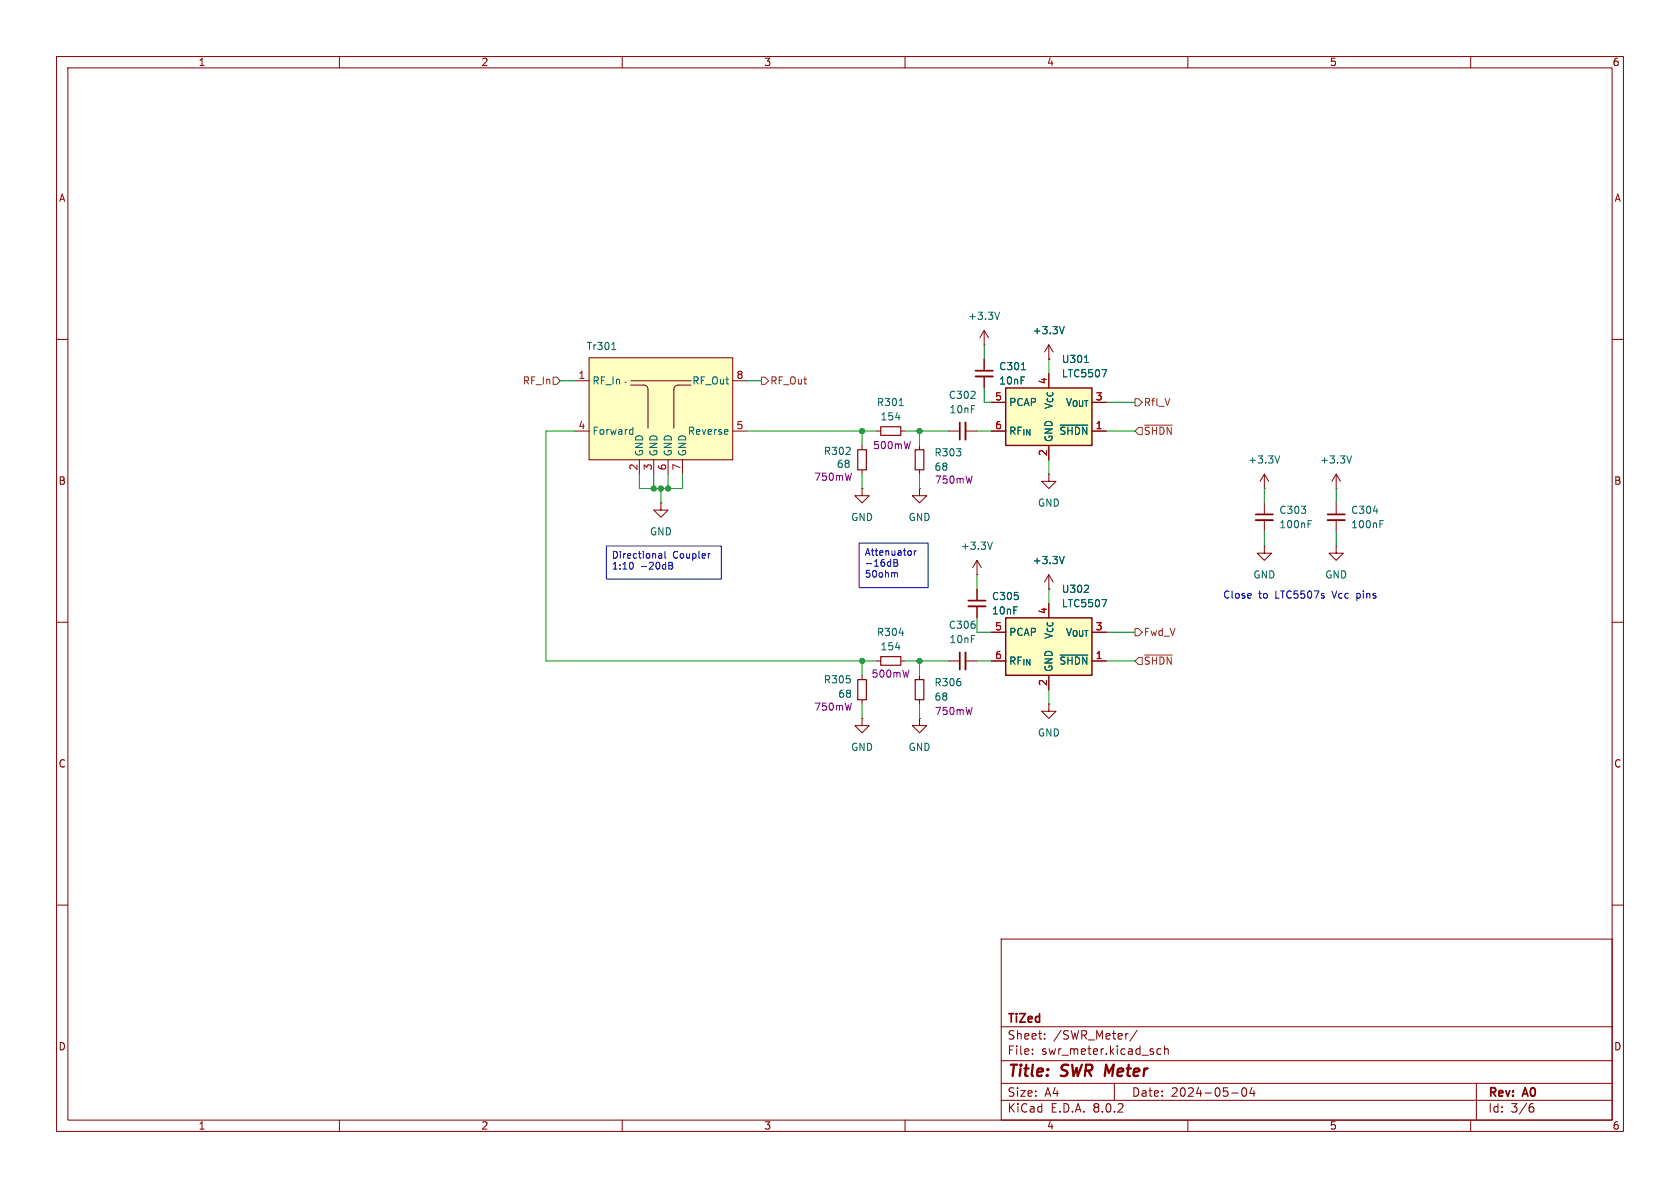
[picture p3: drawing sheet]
<svg xmlns="http://www.w3.org/2000/svg" width="297mm" height="210mm" viewBox="0 0 297 210" stroke-linecap="round" stroke-linejoin="round" font-family="sans-serif">
<g fill="none" stroke="#840000" stroke-width=".18">
<path d="M10 10h277v190h-277zM12 12h273v186h-273zM60 10v2M110 10v2M160 10v2M210 10v2M260 10v2M10 60h2M285 60h2M162.6 78.7v.8M162.6 83.1v.7M10 110h2"/>
<path d="M285 110h2M10 160h2M285 160h2M177 166h108v32h-108zM60 198v2M110 198v2M160 198v2M177 194.5h108M177 191.5h108M177 187.5h108M177 181.5h108M182.5 186.3v.1"/>
<path d="M182.5 185.5v.1M184.7 183.6v.1M184.7 182.8v.1M197 191.5v3M201 182.1l-1.3 2M205.2 185.5l-.4-.1-.3 .3v.4l.2 .2h.5M205.9 185.5l.2-.1 .4 .1v.9M205.9 184.9v1.5M210 198v2M217.7 193.2h1.2M219.7 192.4l.2-.1a.81 .81 0 0 1 .6 .6 .81 .81 0 0 1-.3 .8l-.2 .1a.81 .81 0 0 1-.3-1.4zM221.3 192.2l-.3 1.1h.9"/>
<path d="M221.7 192.8v1M260 198v2M261 191.5v6.5M270.6 195.7h.3l.3 .3-.1 .5-.5 .1M271 195.1l-.4 .1"/>
</g>
<path d="M161.8 79.5h1.5v3.6h-1.5z" fill="none" stroke="#840000" stroke-width=".2"/>
<path d="M171.9 84.1l-.3 1.3" fill="none" stroke="#840084" stroke-width=".18"/>
<path d="M104.1 63.2h25.4v18.1h-25.4z" fill="#ffffc2"/>
<g fill="none" stroke="#840000" stroke-width=".18">
<path d="M101.6 67.3h2.5M101.6 76.2h2.5M104.1 63.2h25.4v18.1h-25.4zM110.5 67.6h.1M111.5 68.1h2.3a.76 .76 0 0 1 .8 .7v6.9M111.5 67.3h10.7M122.2 68.1h-2.3a.76 .76 0 0 0-.8 .7v6.9M129.5 67.3h2.6M129.5 76.2h2.6M152.4 78.7v.8M113 81.3v2.5M115.6 81.3v2.5"/>
<path d="M116.8 88.9v1.3h1.3l-1.3 1.2-1.2-1.2h1.2M116.8 88.9h.1M118.1 81.3v2.5M120.6 81.3v2.5M152.4 86.4v1.2h1.3l-1.3 1.3-1.3-1.3h1.3M152.4 86.4h.1M152.4 83.1v.7M162.6 86.4v1.2h1.2l-1.2 1.3-1.3-1.3h1.3M162.6 86.4h.1M162.6 119.4v.7M162.6 123.7v.8M185.4 124.5v1.2h1.3l-1.3 1.3-1.3-1.3h1.3"/>
<path d="M185.4 124.5h.1"/>
</g>
<path d="M108.1 61.8h.8M111.5 75.9l.4 .1M111.9 75.5v1.3M111.9 76.7l-.4 .1M128.6 76l.1 .2-.6 .2" fill="none" stroke="#006464" stroke-width=".18"/>
<path d="M151.6 79.5h1.6v3.6h-1.6zM161.8 120.1h1.5v3.6h-1.5z" fill="none" stroke="#840000" stroke-width=".2"/>
<path d="M150.5 83.6l-.3 1.3M171.9 125l-.3 1.3" fill="none" stroke="#840084" stroke-width=".18"/>
<path d="M177.8 68.6h15.2v10.1h-15.2z" fill="#ffffc2"/>
<path d="M177.8 68.6h15.2v10.1h-15.2z" fill="none" stroke="#840000" stroke-width=".25"/>
<path d="M175.3 76.2h2.5M175.3 71.1h2.5M185.4 78.7v2.6M193 76.2h2.6M167.6 116.8h2.1M170.7 116.8h2M185.4 104.1h.1M185.4 101.6v2.5M185.4 101.6l-.7 1.3M185.4 101.6l.8 1.3" fill="none" stroke="#840000" stroke-width=".18"/>
<path d="M187.4 75.2h4.9M191.7 64.1h.7M194.8 65.3h.8l-.5 1.3M188.1 98.4l-.4 1.2" fill="none" stroke="#006464" stroke-width=".18"/>
<path d="M170.7 115.3v3.1" fill="none" stroke="#840000" stroke-width=".33"/>
<path d="M169.7 115.3v3.1" fill="none" stroke="#840000" stroke-width=".3"/>
<path d="M177.8 109.2h15.2v10.2h-15.2z" fill="#ffffc2"/>
<path d="M177.8 109.2h15.2v10.2h-15.2z" fill="none" stroke="#840000" stroke-width=".25"/>
<g fill="none" stroke="#840000" stroke-width=".18">
<path d="M174 58.4v2.6M174 58.4l-.8 1.3M174 58.4l.8 1.3M154.9 76.2h.8M159.3 76.2h.7M167.6 76.2h2.1M170.7 76.2h2M174 61h.1M174 63.5v2M174 66.5v2.1M175.3 76.2h2.5M175.3 71.1h2.5"/>
<path d="M185.4 63.5h.1M185.4 61v2.5M185.4 78.7v2.6M185.4 61l-.7 1.2M185.4 61l.8 1.2M193 76.2h2.6M172.7 99.1v2.5M172.7 99.1l-.7 1.2M172.7 99.1l.8 1.2M185.4 83.8v1.3h1.3l-1.3 1.3-1.3-1.3h1.3M185.4 83.8h.1M223.5 96.5v1.3h1.3l-1.3 1.3-1.3-1.3h1.3"/>
<path d="M223.5 96.5h.1M223.5 86.4h.1M223.5 83.8v2.6M223.5 88.9v2M223.5 91.9v2.1M223.5 83.8l-.7 1.3M223.5 83.8l.8 1.3M236.2 96.5v1.3h1.3l-1.3 1.3-1.3-1.3h1.3M236.2 96.5h.1M236.2 86.4h.1M236.2 83.8v2.6M236.2 88.9v2"/>
<path d="M236.2 91.9v2.1M236.2 83.8l-.7 1.3M236.2 83.8l.8 1.3M152.4 119.4v.7M154.9 116.8h.8M159.3 116.8h.7M172.7 101.6h.1M172.7 104.1v2.1M172.7 107.2v2M175.3 116.8h2.5M175.3 111.8h2.5M185.4 104.1h.1"/>
<path d="M185.4 119.4v2.5M193 116.8h2.6M152.4 127v1.3h1.3l-1.3 1.2-1.3-1.2h1.3M152.4 127h.1M152.4 123.7v.8M162.6 127v1.3h1.2l-1.2 1.2-1.3-1.2h1.3M162.6 127h.1"/>
</g>
<g fill="none" stroke="#006464" stroke-width=".18">
<path d="M176.7 55.2l-.4 1.3M188.1 57.7l-.4 1.3M158.3 73.8h.8M159 71.7h.7M180.6 65.4h.7M187.4 75.2h4.9M191.7 64.1h.7M194.8 65.3h.8l-.5 1.3M175.4 95.8l-.4 1.3M188.1 98.4l-.4 1.2M226.2 80.6l-.4 1.3M231.3 92.6h.4"/>
<path d="M231.3 92h.6M238.9 80.6l-.4 1.3M242.8 90.3h.8M244 92.6h.4M244 92h.6M158.3 114.5h.8M159 111.9h.7M187.4 115.8h4.9M191.7 104.7h.7M192.4 103.6v.4M194.8 106h.8l-.5 1.3"/>
</g>
<path d="M170.7 74.7v3M172.5 66.5h3M222 91.9h3M234.7 91.9h3M171.2 107.2h3" fill="none" stroke="#840000" stroke-width=".33"/>
<path d="M169.7 74.7v3M172.5 65.5h3M222 90.9h3M234.7 90.9h3M171.2 106.2h3" fill="none" stroke="#840000" stroke-width=".3"/>
<path d="M155.7 75.4h3.6v1.6h-3.6zM155.7 116.1h3.6v1.5h-3.6zM151.6 120.1h1.6v3.6h-1.6z" fill="none" stroke="#840000" stroke-width=".2"/>
<path d="M160.9 78l-.3 1.3M160.7 118.4l-.3 1.3M150.5 124.3l-.3 1.2" fill="none" stroke="#840084" stroke-width=".18"/>
<path d="M97.8 66.7h.6l.7 .6-.7 .6h-.6zM134.6 66.7h.7l.6 .6-.6 .6h-.7zM200.7 70.5h.6l.6 .6-.6 .7h-.6zM201.3 75.6h.6v1.2h-.6l-.6-.6zM202.3 75.2h4.9M200.7 111.1h.6l.6 .7-.6 .6h-.6zM201.3 116.2h.6v1.3h-.6l-.6-.7zM202.3 115.8h4.9" fill="none" stroke="#725600" stroke-width=".18"/>
<g fill="none" stroke="#0000c2" stroke-width=".18">
<path d="M107.2 96.5h20.3v5.9h-20.3zM111.9 99.6l.1 .5-.2 .4M116.4 98.5l.2 .2 .4-.1M116.5 97.9h.4l.1 .8M117 98.2h-.4l-.2 .2M117.6 97.5v1l.1 .2M118.6 99.4h-.4v1.2l.7-.1v-.3l-.1-.2h-.6M125.6 97.9h-.3M151.9 96h12.2v7.9h-12.2zM158 98.9v1.2l.7-.1v-.3l-.3-.2M158 99.5h.4M158.7 99.1l-.3 .4"/>
<path d="M161.1 97.5v.5M161.6 97.4v.8M162 97.4l-.4 .2M158.3 101.2l.4 .2v.6"/>
</g>
<g fill="none" stroke="#009600" stroke-width=".18">
<path d="M99.1 67.3h2.5M101.6 76.2h-5.1v40.6h58.4M132.1 76.2h22.8M132.1 67.3h2.5M152.4 76.2v2.5M160 76.2h7.6M162.6 76.2v2.5M172.7 76.2h2.6M174 61v2.5M174 68.6v2.5h1.3M185.4 63.5v2.5M195.6 76.2h5.1"/>
<path d="M195.6 71.1h5.1M113 83.8v2.6h7.6v-2.6M115.6 83.8v2.6M116.8 86.4v2.5M118.1 83.8v2.6M152.4 83.8v2.6M162.6 83.8v2.6M185.4 81.3v2.5M223.5 86.4v2.5M223.5 94v2.5M236.2 86.4v2.5M236.2 94v2.5"/>
<path d="M152.4 116.8v2.6M160 116.8h7.6M162.6 116.8v2.6M172.7 116.8h2.6M172.7 109.2v2.6h2.6M172.7 101.6v2.5M185.4 104.1v2.6M195.6 116.8h5.1M195.6 111.8h5.1M152.4 124.5v2.5M162.6 124.5v2.5M185.4 121.9v2.6"/>
</g>
<g fill="#009600" stroke="#009600" stroke-width=".18">
<circle cx="152.4" cy="116.8" r=".46"/>
<circle cx="162.6" cy="76.2" r=".46"/>
<circle cx="162.6" cy="116.8" r=".46"/>
<circle cx="116.8" cy="86.4" r=".46"/>
<circle cx="118.1" cy="86.4" r=".46"/>
<circle cx="115.6" cy="86.4" r=".46"/>
<circle cx="152.4" cy="76.2" r=".46"/>
</g>
<g font-size="2.8" fill="#840000">
<text x="178" y="190.9">Title:</text>
<text x="187.7" y="190.9">SWR Meter</text>
</g>
<g font-size="2.1" fill="#840000">
<text x="178" y="184">Sheet:</text>
<text x="178" y="181.2">TiZed</text>
<text x="186.2" y="184">/SWR_Meter/</text>
<text x="178" y="186.7">File:</text>
<text x="184.1" y="186.7">swr_meter.kicad_sch</text>
<text x="178" y="196.9">KiCad</text>
<text x="178" y="194.1">Size:</text>
<text x="184.7" y="194.1">A4</text>
<text x="185.7" y="196.9">E.D.A.</text>
<text x="193.3" y="196.9">8.0.2</text>
<text x="200" y="194.1">Date:</text>
<text x="207" y="194.1">2024-05-04</text>
<text x="263" y="194.3">Rev:</text>
<text x="263" y="196.9">Id:</text>
<text x="267.1" y="196.9">3/6</text>
<text x="269.4" y="194.3">A0</text>
</g>
<g font-size="1.8" fill="#840000">
<text x="35" y="11.9">1</text>
<text x="85" y="11.9">2</text>
<text x="135" y="11.9">3</text>
<text x="185" y="11.9">4</text>
<text x="235" y="11.9">5</text>
<text x="285" y="11.9">6</text>
<text x="10.3" y="35.9">A</text>
<text x="285.3" y="35.9">A</text>
<text x="10.3" y="85.9">B</text>
<text x="285.3" y="85.9">B</text>
<text x="10.3" y="135.9">C</text>
<text x="285.3" y="135.9">C</text>
<text x="10.3" y="185.9">D</text>
<text x="285.3" y="185.9">D</text>
<text x="35" y="199.9">1</text>
<text x="85" y="199.9">2</text>
<text x="135" y="199.9">3</text>
<text x="185" y="199.9">4</text>
<text x="235" y="199.9">5</text>
<text x="285" y="199.9">6</text>
</g>
<g font-size="1.8" fill="#006464">
<text x="171" y="56.7">+3.3V</text>
<text x="182.5" y="59.3">+3.3V</text>
<text x="103.6" y="62.1">Tr301</text>
<text x="176.5" y="65.6">C301</text>
<text x="187.6" y="64.4">U301</text>
<text x="104.6" y="68.2">RF_In</text>
<text x="122.3" y="68.2">RF_Out</text>
<text x="154.9" y="72">R301</text>
<text x="167.6" y="70.7">C302</text>
<text x="176.5" y="68.2">10nF</text>
<text x="178.3" y="72">PCAP</text>
<text x="187.6" y="66.9">LTC5507</text>
<text x="188.3" y="72">V_{OUT}</text>
<text x="104.6" y="77.1">Forward</text>
<text x="121.5" y="77.1">Reverse</text>
<text x="155.6" y="74.5">154</text>
<text x="167.8" y="73.3">10nF</text>
<text x="178.3" y="77.1">RF_{IN}</text>
<text x="186.3" y="72.5" transform="rotate(-90 186.3 72.5)">V_{CC}</text>
<text x="187.2" y="77.1">~{SHDN}</text>
<text x="113.9" y="80.8" transform="rotate(-90 113.9 80.8)">GND</text>
<text x="116.4" y="80.8" transform="rotate(-90 116.4 80.8)">GND</text>
<text x="119" y="80.8" transform="rotate(-90 119 80.8)">GND</text>
<text x="121.5" y="80.8" transform="rotate(-90 121.5 80.8)">GND</text>
<text x="145.6" y="80.6">R302</text>
<text x="147.8" y="82.9">68</text>
<text x="165.1" y="80.9">R303</text>
<text x="165.1" y="83.4">68</text>
<text x="186.3" y="78.2" transform="rotate(-90 186.3 78.2)">GND</text>
<text x="220.6" y="82.1">+3.3V</text>
<text x="233.3" y="82.1">+3.3V</text>
<text x="183.4" y="89.8">GND</text>
<text x="114.8" y="94.8">GND</text>
<text x="150.4" y="92.3">GND</text>
<text x="160.5" y="92.3">GND</text>
<text x="226.1" y="91">C303</text>
<text x="226.1" y="93.6">100nF</text>
<text x="238.8" y="91">C304</text>
<text x="238.8" y="93.6">100nF</text>
<text x="169.8" y="97.4">+3.3V</text>
<text x="182.5" y="99.9">+3.3V</text>
<text x="175.3" y="106.3">C305</text>
<text x="187.6" y="105">U302</text>
<text x="187.6" y="107.5">LTC5507</text>
<text x="221.5" y="102.5">GND</text>
<text x="234.2" y="102.5">GND</text>
<text x="154.9" y="112.6">R304</text>
<text x="167.6" y="111.4">C306</text>
<text x="167.8" y="113.9">10nF</text>
<text x="175.3" y="108.8">10nF</text>
<text x="178.3" y="112.6">PCAP</text>
<text x="186.3" y="113.1" transform="rotate(-90 186.3 113.1)">V_{CC}</text>
<text x="188.3" y="112.6">V_{OUT}</text>
<text x="155.6" y="115.2">154</text>
<text x="178.3" y="117.7">RF_{IN}</text>
<text x="186.3" y="118.9" transform="rotate(-90 186.3 118.9)">GND</text>
<text x="187.2" y="117.7">~{SHDN}</text>
<text x="145.6" y="121">R305</text>
<text x="148.1" y="123.5">68</text>
<text x="165.1" y="121.5">R306</text>
<text x="165.1" y="124.1">68</text>
<text x="183.4" y="130.4">GND</text>
<text x="150.4" y="132.9">GND</text>
<text x="160.5" y="132.9">GND</text>
</g>
<g font-size="1.8" fill="#725600">
<text x="92.3" y="68.2">RF_In</text>
<text x="136.1" y="68.2">RF_Out</text>
<text x="202.1" y="72">Rfl_V</text>
<text x="202.1" y="77.1">~{SHDN}</text>
<text x="202.1" y="112.6">Fwd_V</text>
<text x="202.1" y="117.7">~{SHDN}</text>
</g>
<g font-size="1.8" fill="#a90000">
<text x="102.2" y="67.1">1</text>
<text x="130.1" y="67.1">8</text>
<text x="175.8" y="70.9">5</text>
<text x="185.2" y="68" transform="rotate(-90 185.2 68)">4</text>
<text x="193.6" y="70.9">3</text>
<text x="102.2" y="75.9">4</text>
<text x="130.1" y="75.9">5</text>
<text x="175.8" y="75.9">6</text>
<text x="193.6" y="75.9">1</text>
<text x="112.8" y="83.3" transform="rotate(-90 112.8 83.3)">2</text>
<text x="115.3" y="83.3" transform="rotate(-90 115.3 83.3)">3</text>
<text x="117.9" y="83.3" transform="rotate(-90 117.9 83.3)">6</text>
<text x="120.4" y="83.3" transform="rotate(-90 120.4 83.3)">7</text>
<text x="185.2" y="80.7" transform="rotate(-90 185.2 80.7)">2</text>
<text x="175.8" y="111.5">5</text>
<text x="185.2" y="108.7" transform="rotate(-90 185.2 108.7)">4</text>
<text x="193.6" y="111.5">3</text>
<text x="175.8" y="116.6">6</text>
<text x="193.6" y="116.6">1</text>
<text x="185.2" y="121.4" transform="rotate(-90 185.2 121.4)">2</text>
</g>
<g font-size="1.8" fill="#840084">
<text x="154.2" y="79.6">500mW</text>
<text x="143.8" y="85.2">750mW</text>
<text x="165.2" y="85.7">750mW</text>
<text x="154" y="120">500mW</text>
<text x="143.8" y="125.8">750mW</text>
<text x="165.2" y="126.6">750mW</text>
</g>
<g font-size="1.8" fill="#0000c2">
<text x="216.1" y="106">Close</text>
<text x="222.5" y="106">to</text>
<text x="225.5" y="106">LTC5507s</text>
<text x="235.9" y="106">Vcc</text>
<text x="240.3" y="106">pins</text>
</g>
<g font-size="1.7" fill="#0000c2">
<text x="108.1" y="99.1">Directional</text>
<text x="108.1" y="101">1:10</text>
<text x="113.2" y="101">-20dB</text>
<text x="118.9" y="99.1">Coupler</text>
<text x="152.8" y="98.6">Attenuator</text>
<text x="152.8" y="100.5">-16dB</text>
<text x="152.8" y="102.4">50ohm</text>
</g>
</svg>
